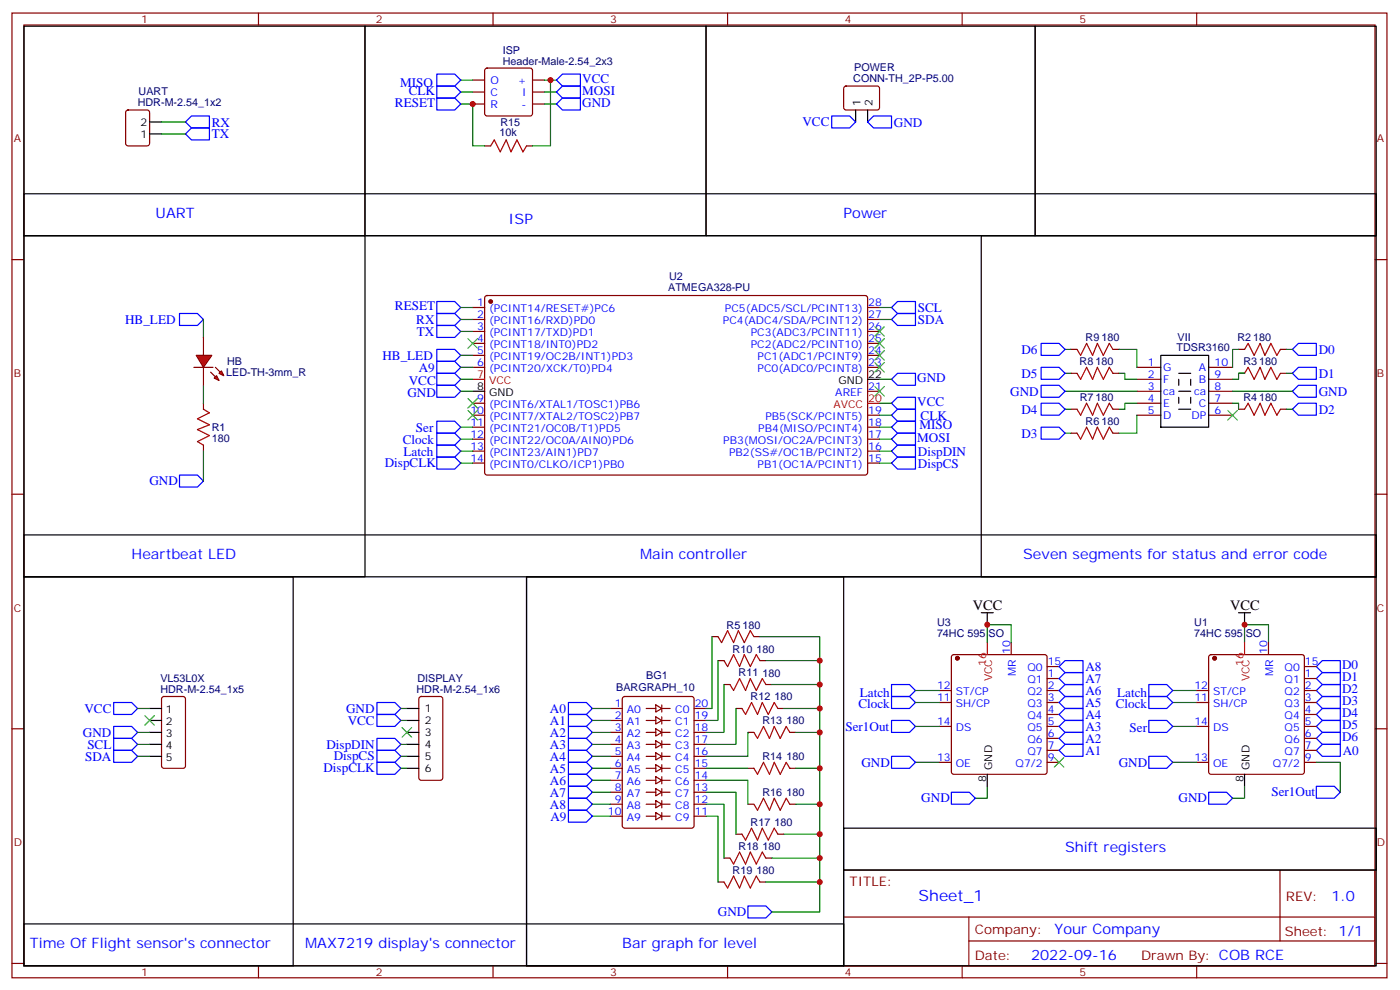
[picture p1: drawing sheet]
<svg xmlns="http://www.w3.org/2000/svg" width="413mm" height="292mm" viewBox="0 0 413 292" stroke-linecap="round" stroke-linejoin="round" font-family="sans-serif">
<g fill="none" stroke="#870000" stroke-width=".35">
<path d="M3.5 3.8h405.4v284.4h-405.4zM7.1 7.4h398.2v277.3h-398.2zM76.2 3.8v3.6M145.3 3.8v3.6M214.5 3.8v3.6M283.6 3.8v3.6M352.8 3.8v3.6M37.3 32.6l.4-.2h5.7l.6 .5 .1 9.4-.5 .6-5.9 .1-.6-.5-.1-9.4zM139.3 23.6h3.6M139.3 27.1h3.6M139.3 30.7h3.6M143.1 20.3l.5-.2h12.7l.5 .2 .2 .5v12.7l-.2 .5-.5 .2h-12.7l-.5-.3-.2-.4v-12.7z"/>
<path d="M157 23.6h3.5M157 27.1h3.5M157 30.7h3.5M248.9 25.6l.5-.2h9.5l.4 .7-.1 5.9-.6 .4h-9.5l-.4-.7v-5.6zM142.9 43h1.7M155.2 43h1.8M3.5 76.5h3.6M405.3 76.5h3.6M139.3 90.6h3.6M139.3 94.2h3.6M139.3 97.7h3.6M143.1 87.3l.5-.2 111.7 .1 .5 .6-.1 51.8-.6 .4h-111.8l-.4-.7v-51.5z"/>
<path d="M255.8 90.6h3.5M255.8 94.2h3.5M255.8 97.7h3.5M60 118.9v1.7M139.3 101.2h3.6M139.3 104.7h3.6M139.3 108.3h3.6M139.3 118.9h3.6M255.8 101.2h3.5M255.8 104.7h3.5M255.8 108.3h3.5M255.8 115.3h3.5"/>
<path d="M60 131.2v1.8M139.3 122.4h3.6M139.3 125.9h3.6M139.3 129.4h3.6M139.3 133h3.6M139.3 136.5h3.6M255.8 122.4h3.5M255.8 125.9h3.5M255.8 129.4h3.5M255.8 133h3.5M255.8 136.5h3.5M3.5 145.7h3.6"/>
<path d="M405.3 145.7h3.6M3.5 214.8h3.6M47.9 205.5l.4-.2h5.7l.6 .4 .1 20-.5 .7h-5.9l-.6-.4-.1-20zM123.7 205.5l.5-.2h5.6l.7 .4v23.6l-.4 .6-5.9 .1-.7-.5v-23.5zM405.3 214.8h3.6M248.7 256.4h156.6v28.3h-156.6zM377.3 256.5v20.8M248.7 270.3h156.5M285.6 277.3h119.6M285.6 270.3v14.1M3.5 284h3.6M76.2 284.7v3.5"/>
<path d="M145.3 284.7v3.5M214.5 284.7v3.5M283.6 284.7v3.5M352.8 284.7v3.5M405.3 284h3.6"/>
</g>
<g fill="none" stroke="#000" stroke-width=".35">
<path d="M44.1 39.5h3.5M44.1 35.9h3.5M252.2 32.4v3.5M255.8 32.4v3.5M139.3 115.3h3.6M255.8 111.8h3.5M44.1 208.8h3.5M44.1 212.3h3.5M44.1 215.9h3.5M44.1 219.4h3.5M119.9 208.8h3.6M119.9 212.3h3.6"/>
<path d="M119.9 215.9h3.6M119.9 219.4h3.6M44.1 222.9h3.5M119.9 222.9h3.6M119.9 226.4h3.6"/>
</g>
<g fill="none" stroke="#00f" stroke-width=".35">
<path d="M54.7 35.9l1.7-1.7h5.3v3.5h-5.3zM54.7 39.5l1.7-1.8h5.3v3.5h-5.3zM128.8 28.9h5.3l1.7 1.8-1.7 1.7h-5.3zM128.8 25.4h5.3l1.7 1.7-1.7 1.8h-5.3zM128.8 21.8h5.3l1.7 1.8-1.7 1.8h-5.3zM165.8 28.9h5.3v3.5h-5.3l-1.8-1.7zM165.8 21.8h5.3v3.6h-5.3l-1.8-1.8zM165.8 25.4h5.3v3.5h-5.3l-1.8-1.8zM245.2 34.2h5.3l1.7 1.7-1.7 1.8h-5.3zM255.8 35.9l1.7-1.7h5.3v3.5h-5.3zM52.9 92.4h5.3l1.8 1.8-1.8 1.7h-5.3zM128.8 88.9h5.3l1.7 1.7-1.7 1.8h-5.3z"/>
<path d="M128.8 95.9h5.3l1.7 1.8-1.7 1.7h-5.3zM128.8 92.4h5.3l1.7 1.8-1.7 1.7h-5.3zM262.8 90.6l1.8-1.7h5.3v3.5h-5.3zM262.8 94.2l1.8-1.8h5.3v3.5h-5.3zM128.8 110h5.3l1.7 1.8-1.7 1.8h-5.3zM128.8 113.6h5.3l1.7 1.7-1.7 1.8h-5.3zM128.8 103h5.3l1.7 1.7-1.7 1.8h-5.3zM262.8 111.8l1.8-1.8h5.3v3.6h-5.3zM262.8 118.9l1.8-1.8h5.3v3.5h-5.3zM128.8 134.7h5.3l1.7 1.8-1.7 1.8h-5.3zM262.8 125.9l1.8-1.8h5.3v3.6h-5.3zM262.8 129.4l1.8-1.7h5.3v3.5h-5.3z"/>
<path d="M262.8 133l1.8-1.8h5.3v3.5h-5.3zM262.8 136.5l1.8-1.8h5.3v3.6h-5.3zM264.6 120.6h5.3v3.5h-5.3l-1.8-1.7zM52.9 140h5.3l1.8 1.8-1.8 1.7h-5.3zM33.5 207h5.3l1.8 1.8-1.8 1.8h-5.3zM33.5 214.1h5.3l1.8 1.8-1.8 1.7h-5.3zM33.5 217.6h5.3l1.8 1.8-1.8 1.8h-5.3zM111.1 207h5.3l1.8 1.8-1.8 1.8h-5.3zM111.1 210.6h5.3l1.8 1.7-1.8 1.8h-5.3zM111.1 217.6h5.3l1.8 1.8-1.8 1.8h-5.3zM33.5 221.2h5.3l1.8 1.7-1.8 1.8h-5.3zM111.1 221.2h5.3l1.8 1.7-1.8 1.8h-5.3z"/>
<path d="M111.1 224.7h5.3l1.8 1.7-1.8 1.8h-5.3z"/>
</g>
<g fill="none" stroke="#008700" stroke-width=".35">
<path d="M47.6 39.5h7.1M47.6 35.9h7.1M135.8 30.7h3.5v12.3h3.6M135.8 23.6h3.5M135.8 27.1h3.5M160.5 30.7h3.5M160.5 23.6h3.5M160.5 27.1h3.5M162.3 23.6v19.4h-5.3M60 94.2v5.2M135.8 90.6h3.5M135.8 94.2h3.5"/>
<path d="M135.8 97.7h3.5M259.3 90.6h3.5M259.3 94.2h3.5M60 113.6v5.3M135.8 111.8h3.5M135.8 115.3h3.5M135.8 104.7h3.5M259.3 111.8h3.5M259.3 118.9h3.5M60 133v8.8M135.8 136.5h3.5M259.3 125.9h3.5"/>
<path d="M259.3 129.4h3.5M259.3 122.4h3.5M259.3 133h3.5M259.3 136.5h3.5M40.6 208.8h3.5M40.6 219.4h3.5M40.6 215.9h3.5M118.2 208.8h1.7M118.2 212.3h1.7M118.2 219.4h1.7M40.6 222.9h3.5M118.2 226.4h1.7"/>
<path d="M118.2 222.9h1.7"/>
</g>
<g fill="none" stroke="#3c3" stroke-width=".35">
<path d="M137.9 99.8l2.9 2.8M140.8 99.8l-2.9 2.8M257.9 99.8l2.8 2.8M257.9 96.3l2.8 2.8M260.7 99.8l-2.8 2.8M260.7 96.3l-2.8 2.8M137.9 117.4l2.9 2.9M140.8 117.4l-2.9 2.9M257.9 113.9l2.8 2.8M257.9 106.9l2.8 2.8M257.9 103.3l2.8 2.9M260.7 113.9l-2.8 2.8"/>
<path d="M260.7 106.9l-2.8 2.8M260.7 103.3l-2.8 2.9M137.9 121l2.9 2.8M140.8 121l-2.9 2.8M42.7 210.9l2.8 2.8M45.5 210.9l-2.8 2.8M118.5 214.5l2.9 2.8M121.4 214.5l-2.9 2.8"/>
</g>
<path d="M144.6 43l1.1-1.8 1.8 3.6 1.7-3.6 1.4 3.6 1.8-3.6 1.8 3.6 1-1.8M60 120.6l1.7 1.1-3.5 1.7 3.5 1.8-3.5 1.4 3.5 1.8-3.5 1.7 1.8 1.1" fill="none" stroke="#a10000" stroke-width=".35"/>
<circle cx="144.6" cy="88.9" r=".53" fill="#870000" stroke="#870000" stroke-width=".35"/>
<path d="M139.3 111.8h3.6M255.8 118.9h3.5" fill="none" stroke="#f00" stroke-width=".35"/>
<g fill="#f00" stroke="#870000" stroke-width=".35">
<path d="M57.9 104.7h4.5l-2.4 3.6z"/>
<path d="M57.1 108.3h5.7z"/>
</g>
<g fill="#870000" stroke="#870000" stroke-width=".35">
<path d="M63.5 108.3l1.4 1.4z"/>
<path d="M62.1 109.7l1.4 1.4z"/>
</g>
<g fill="#f00" stroke="#870000" stroke-width=".35">
<path d="M64.6 110l.7-.7 .7 1.4z"/>
<path d="M63.1 111.4l.8-.7 .7 1.4z"/>
</g>
<g fill="none" stroke="#870000" stroke-width=".35">
<path d="M60 99.4v5.3M60 108.3v5.3M315.7 103h1.8M315.7 110h1.8M328.1 103h1.7M328.1 110h1.7M335.1 108.3h7.1M335.1 111.8h7.1M335.1 115.3h7.1M335.1 118.9h7.1M356.3 108.3h7.1M356.3 111.8h7.1"/>
<path d="M356.3 115.3h7.1M356.3 118.9h7.1M365.1 103h1.8M365.1 110h1.8M377.5 103h1.7M377.5 110h1.7M315.7 120.6h1.8M315.7 127.7h1.8M328.1 120.6h1.7M328.1 127.7h1.7M335.1 122.4h7.1M356.3 122.4h7.1"/>
<path d="M365.1 120.6h1.8M377.5 120.6h1.7M209.9 187.6h1.8M211.7 194.7h1.7M222.2 187.6h1.8M224 194.7h1.8M280.7 193.1l.5-.2h26.8l.5 .2 .2 .5v33.9l-.3 .5-.4 .2h-26.8l-.5-.2-.2-.5v-33.9zM298.1 189.4v3.5M308.7 200h3.5M308.7 196.5h3.5M356.5 193.1l.5-.2h26.8l.5 .2 .2 .5v33.9l-.2 .5-.5 .2h-26.8l-.5-.2-.2-.5v-33.9zM373.9 189.4v3.5"/>
<path d="M384.5 200h3.6M384.5 196.5h3.6M179.9 208.8h3.5M179.9 212.3h3.5M179.9 215.9h3.5M179.9 219.4h3.5M183.7 205.5l.4-.2h19.8l.7 .4v37.7l-.5 .6-20 .1-.6-.5-.1-37.6zM190.5 208.8h2.8M190.5 212.3h2.8M190.5 215.9h2.8M190.5 219.4h2.8M193.3 207.8l1.8 1-1.8 1.1z"/>
<path d="M193.3 211.3l1.8 1-1.8 1.1zM193.3 214.8l1.8 1.1-1.8 1zM193.3 218.3l1.8 1.1-1.8 1.1zM195.1 208.8h2.5M195.1 212.3h2.5M195.1 215.9h2.5M195.1 219.4h2.5M195.1 207.8v2.1M195.1 211.3v2.1M195.1 214.8v2.1M195.1 218.3v2.2M204.6 208.8h3.5"/>
<path d="M204.6 212.3h3.5M204.6 215.9h3.5M204.6 219.4h3.5M213.4 201.8h1.8M217 208.8h1.7M220.5 215.9h1.7M225.8 201.8h1.7M229.3 208.8h1.8M232.8 215.9h1.8M276.9 203.5h3.6M276.9 207h3.6M276.9 214.1h3.6"/>
<path d="M308.7 203.5h3.5M308.7 207h3.5M308.7 210.6h3.5M308.7 214.1h3.5M308.7 217.6h3.5M352.8 203.5h3.5M352.8 207h3.5M352.8 214.1h3.5M384.5 203.5h3.6M384.5 207h3.6M384.5 210.6h3.6M384.5 214.1h3.6"/>
<path d="M384.5 217.6h3.6M179.9 222.9h3.5M179.9 226.4h3.5M179.9 230h3.5M179.9 233.5h3.5M179.9 237h3.5M190.5 222.9h2.8M190.5 226.4h2.8M190.5 230h2.8M190.5 233.5h2.8M190.5 237h2.8M193.3 221.9l1.8 1-1.8 1.1z"/>
<path d="M193.3 225.4l1.8 1-1.8 1.1zM193.3 228.9l1.8 1.1-1.8 1zM193.3 232.4l1.8 1.1-1.8 1.1zM193.3 236l1.8 1-1.8 1.1zM193.3 239.5l1.8 1.1-1.8 1zM195.1 222.9h2.5M195.1 226.4h2.5M195.1 230h2.5M195.1 233.5h2.5M195.1 237h2.5M195.1 221.9v2.1M195.1 225.4v2.1"/>
<path d="M195.1 228.9v2.1M195.1 232.4v2.2M195.1 236v2.1M195.1 239.5v2.1M204.6 222.9h3.5M204.6 226.4h3.5M204.6 230h3.5M204.6 233.5h3.5M204.6 237h3.5M220.5 226.4h1.7M220.5 237h1.7M232.8 226.4h1.8"/>
<path d="M232.8 237h1.8M276.9 224.7h3.6M308.7 221.2h3.5M308.7 224.7h3.5M352.8 224.7h3.5M384.5 221.2h3.6M384.5 224.7h3.6M179.9 240.6h3.5M190.5 240.6h2.8M195.1 240.6h2.5M204.6 240.6h3.5M211.7 260h1.7"/>
<path d="M213.4 252.9h1.8M217 245.9h1.7M224 260h1.8M225.8 252.9h1.7M229.3 245.9h1.8"/>
</g>
<g fill="none" stroke="#000" stroke-width=".35">
<path d="M7.1 7.7h100.5v61.8h-100.5zM107.6 7.7h100.5v61.8h-100.5zM208.1 7.7h97.1v61.8h-97.1zM305.2 7.7h100.5v61.8h-100.5zM7.1 57.1h398.6v12.4h-398.6zM7.1 69.5h100.5v100.5h-100.5zM289.3 69.5h116.4v100.5h-116.4zM342.2 104.7h14.1v21.2h-14.1zM347.5 110h3.5M347.5 111.8v1.8M347.5 117.1v1.8M347.5 115.3h3.5"/>
<path d="M351 111.8v1.8M351 117.1v1.8M347.5 120.6h3.5M7.1 157.7h398.6v12.3h-398.6zM7.1 170h79.3v114.7h-79.3zM155.2 170h250.5v114.7h-250.5zM155.2 170h93.5v114.7h-93.5zM289.3 180.6h3.5M291 180.6v3.5M365.1 180.6h3.6M366.9 180.6v3.5M291 228.2v3.5"/>
<path d="M366.9 228.2v3.5M248.7 244.1h157v12.3h-157zM7.1 272.3h241.6v12.4h-241.6z"/>
</g>
<g fill="none" stroke="#00f" stroke-width=".35">
<path d="M128.8 106.5h5.3l1.7 1.8-1.7 1.7h-5.3zM306.9 118.9h5.3l1.8 1.7-1.8 1.8h-5.3zM306.9 108.3h5.3l1.8 1.7-1.8 1.8h-5.3zM306.9 101.2h5.3l1.8 1.8-1.8 1.7h-5.3zM306.9 113.6h5.3l1.8 1.7-1.8 1.8h-5.3zM381 115.3l1.8-1.7h5.3v3.5h-5.3zM381 103l1.8-1.8h5.3v3.5h-5.3zM381 110l1.8-1.7h5.3v3.5h-5.3zM128.8 124.1h5.3l1.7 1.8-1.7 1.8h-5.3zM128.8 127.7h5.3l1.7 1.7-1.7 1.8h-5.3zM128.8 131.2h5.3l1.7 1.8-1.7 1.7h-5.3zM306.9 125.9h5.3l1.8 1.8-1.8 1.7h-5.3z"/>
<path d="M381 120.6l1.8-1.7h5.3v3.5h-5.3zM314 194.7h5.3v3.5h-5.3l-1.8-1.7zM314 198.2h5.3v3.6h-5.3l-1.8-1.8zM388.1 196.5l1.7-1.8h5.3v3.5h-5.3zM389.8 198.2h5.3v3.6h-5.3l-1.7-1.8zM167.6 217.6h5.3l1.7 1.8-1.7 1.8h-5.3zM167.6 214.1h5.3l1.7 1.8-1.7 1.7h-5.3zM167.6 210.6h5.3l1.7 1.7-1.7 1.8h-5.3zM167.6 207h5.3l1.7 1.8-1.7 1.8h-5.3zM262.8 212.3h5.3l1.8 1.8-1.8 1.8h-5.3zM262.8 205.3h5.3l1.8 1.7-1.8 1.8h-5.3zM262.8 201.8h5.3l1.8 1.7-1.8 1.8h-5.3z"/>
<path d="M312.2 203.5l1.8-1.7h5.3v3.5h-5.3zM312.2 207l1.8-1.7h5.3v3.5h-5.3zM312.2 214.1l1.8-1.8h5.3v3.6h-5.3zM312.2 217.6l1.8-1.7h5.3v3.5h-5.3zM314 208.8h5.3v3.5h-5.3l-1.8-1.7zM338.7 201.8h5.3l1.7 1.7-1.7 1.8h-5.3zM338.7 205.3h5.3l1.7 1.7-1.7 1.8h-5.3zM338.7 212.3h5.3l1.7 1.8-1.7 1.8h-5.3zM388.1 217.6l1.7-1.7h5.3v3.5h-5.3zM388.1 210.6l1.7-1.8h5.3v3.5h-5.3zM388.1 207l1.7-1.7h5.3v3.5h-5.3zM389.8 212.3h5.3v3.6h-5.3l-1.7-1.8z"/>
<path d="M389.8 201.8h5.3v3.5h-5.3l-1.7-1.8zM167.6 235.3h5.3l1.7 1.7-1.7 1.8h-5.3zM167.6 231.7h5.3l1.7 1.8-1.7 1.8h-5.3zM167.6 228.2h5.3l1.7 1.8-1.7 1.7h-5.3zM167.6 224.7h5.3l1.7 1.7-1.7 1.8h-5.3zM167.6 221.2h5.3l1.7 1.7-1.7 1.8h-5.3zM167.6 238.8h5.3l1.7 1.8-1.7 1.7h-5.3zM262.8 222.9h5.3l1.8 1.8-1.8 1.7h-5.3zM280.5 233.5h5.3l1.7 1.8-1.7 1.7h-5.3zM312.2 221.2l1.8-1.8h5.3v3.5h-5.3zM338.7 222.9h5.3l1.7 1.8-1.7 1.7h-5.3zM356.3 233.5h5.3l1.8 1.8-1.8 1.7h-5.3z"/>
<path d="M388.1 221.2l1.7-1.8h5.3v3.5h-5.3zM388.1 231.7h5.2l1.8 1.8-1.8 1.8h-5.2zM220.5 267h5.3l1.7 1.8-1.7 1.7h-5.3z"/>
</g>
<g fill="none" stroke="#008700" stroke-width=".35">
<path d="M135.8 108.3h3.5M314 115.3h21.1M314 103h1.7M314 110h1.7M329.8 110h1.8v1.8h3.5M329.8 103h5.3v5.3M335.1 118.9h-3.5v1.7h-1.8M363.4 118.9h1.7v1.7M363.4 115.3h17.6M365.1 103h-1.7v5.3M365.1 110h1.8h-1.8v1.8h-1.7M379.2 103h1.8"/>
<path d="M379.2 110h1.8M135.8 133h3.5M135.8 129.4h3.5M135.8 125.9h3.5M314 120.6h1.7M314 127.7h1.7M335.1 122.4v5.3h-5.3M379.2 120.6h1.8M209.9 187.6v21.2h-1.8M211.7 194.7v17.6h-3.6M224 187.6h17.7v7.1M225.8 194.7h15.9v7.1"/>
<path d="M291 189.4v-5.3h7.1v5.3M366.9 189.4v-5.3h7v5.3M174.6 219.4h5.3M174.6 215.9h5.3M174.6 212.3h5.3M174.6 208.8h5.3M213.4 201.8v14.1h-5.3M217 208.8v10.6h-8.9M220.5 215.9v7h-12.4M227.5 201.8h14.2v7M231.1 208.8h10.6v7.1M234.6 215.9h7.1v10.5"/>
<path d="M269.9 203.5h7M269.9 207h7M269.9 214.1h7M345.7 203.5h7.1M345.7 207h7.1M345.7 214.1h7.1M174.6 237h5.3M174.6 233.5h5.3M174.6 230h5.3M174.6 226.4h5.3M174.6 222.9h5.3M208.1 230h12.4v7"/>
<path d="M208.1 233.5h8.9v12.4M208.1 237h5.3v15.9M208.1 226.4h12.4M234.6 226.4h7.1v42.4h-14.2M234.6 237h7.1M269.9 224.7h7M291 231.7v3.6h-3.5M345.7 224.7h7.1M366.9 231.7v3.6h-3.5M388.1 224.7h7v8.8M174.6 240.6h5.3M208.1 240.6h3.6v19.4"/>
<path d="M225.8 260h15.9M227.5 252.9h14.2M231.1 245.9h10.6"/>
</g>
<g fill="#870000" stroke="#870000" stroke-width=".35">
<circle cx="358.1" cy="194" r=".53"/>
<circle cx="282.2" cy="194" r=".53"/>
</g>
<path d="M291 189.4v3.5M366.9 189.4v3.5" fill="none" stroke="#f00" stroke-width=".35"/>
<g fill="none" stroke="#a10000" stroke-width=".35">
<path d="M317.5 110l1.1 1.8 1.7-3.5 1.8 3.5 1.4-3.5 1.8 3.5 1.7-3.5 1.1 1.7M317.5 103l1.1 1.7 1.7-3.5 1.8 3.5 1.4-3.5 1.8 3.5 1.7-3.5 1.1 1.8M366.9 103l1-1.8 1.8 3.5 1.8-3.5 1.4 3.5 1.7-3.5 1.8 3.5 1.1-1.7M366.9 110l1-1.7 1.8 3.5 1.8-3.5 1.4 3.5 1.7-3.5 1.8 3.5 1.1-1.8M317.5 127.7l1.1 1.7 1.7-3.5 1.8 3.5 1.4-3.5 1.8 3.5 1.7-3.5 1.1 1.8M317.5 120.6l1.1 1.8 1.7-3.5 1.8 3.5 1.4-3.5 1.8 3.5 1.7-3.5 1.1 1.7M366.9 120.6l1-1.7 1.8 3.5 1.8-3.5 1.4 3.5 1.7-3.5 1.8 3.5 1.1-1.8M211.7 187.6l1 1.8 1.8-3.5 1.8 3.5 1.4-3.5 1.7 3.5 1.8-3.5 1 1.7M213.4 194.7l1.1 1.8 1.8-3.6 1.7 3.6 1.4-3.6 1.8 3.6 1.8-3.6 1 1.8M215.2 201.8l1.1 1.7 1.7-3.5 1.8 3.5 1.4-3.5 1.8 3.5 1.7-3.5 1.1 1.8M218.7 208.8l1.1 1.8 1.7-3.6 1.8 3.6 1.4-3.6 1.8 3.6 1.7-3.6 1.1 1.8M222.2 215.9l1.1 1.7 1.8-3.5 1.7 3.5 1.4-3.5 1.8 3.5 1.8-3.5 1 1.8"/>
<path d="M222.2 226.4l1.1 1.8 1.8-3.5 1.7 3.5 1.4-3.5 1.8 3.5 1.8-3.5 1 1.7M222.2 237l1.1 1.8 1.8-3.5 1.7 3.5 1.4-3.5 1.8 3.5 1.8-3.5 1 1.7M213.4 260l1.1 1.7 1.8-3.5 1.7 3.5 1.4-3.5 1.8 3.5 1.8-3.5 1 1.8M215.2 252.9l1.1 1.8 1.7-3.6 1.8 3.6 1.4-3.6 1.8 3.6 1.7-3.6 1.1 1.8M218.7 245.9l1.1 1.7 1.7-3.5 1.8 3.5 1.4-3.5 1.8 3.5 1.7-3.5 1.1 1.8"/>
</g>
<path d="M361.9 121l2.9 2.8M364.8 121l-2.9 2.8M310.8 223.3l2.8 2.8M313.6 223.3l-2.8 2.8" fill="none" stroke="#3c3" stroke-width=".35"/>
<g fill="#c00">
<circle cx="162.3" cy="23.6" r=".88"/>
<circle cx="139.3" cy="30.7" r=".88"/>
<circle cx="366.9" cy="184.1" r=".88"/>
<circle cx="291" cy="184.1" r=".88"/>
<circle cx="241.7" cy="237" r=".88"/>
<circle cx="241.7" cy="245.9" r=".88"/>
<circle cx="241.7" cy="252.9" r=".88"/>
<circle cx="241.7" cy="260" r=".88"/>
<circle cx="241.7" cy="226.4" r=".88"/>
<circle cx="241.7" cy="215.9" r=".88"/>
<circle cx="241.7" cy="208.8" r=".88"/>
<circle cx="241.7" cy="201.8" r=".88"/>
<circle cx="241.7" cy="194.7" r=".88"/>
</g>
<text font-size="4.6" fill="#00f" x="270.8" y="265.5">Sheet_1</text>
<g font-size="4.2" fill="#00f">
<text x="45.9" y="64.2">UART</text>
<text x="149.9" y="65.9">ISP</text>
<text x="248.7" y="64.2">Power</text>
<text x="38.8" y="164.7">Heartbeat LED</text>
<text x="188.7" y="164.7">Main controller</text>
<text x="301.6" y="164.7">Seven segments for status and error code</text>
<text x="314" y="251.1">Shift registers</text>
<text x="392.5" y="265.7">1.0</text>
<text x="310.9" y="275.3">Your Company</text>
<text x="8.8" y="279.4">Time Of Flight sensor's connector</text>
<text x="90" y="279.4">MAX7219 display's connector</text>
<text x="183.4" y="279.4">Bar graph for level</text>
<text x="304" y="283.1">2022-09-16</text>
</g>
<g font-size="4.2">
<text x="286.8" y="179.9">VCC</text>
<text x="362.7" y="179.9">VCC</text>
</g>
<g font-size="3.9" fill="#00f">
<text x="117.9" y="25.5">MISO</text>
<text x="120.5" y="27.9">CLK</text>
<text x="171.6" y="24.4">VCC</text>
<text x="171.6" y="27.9">MOSI</text>
<text x="116.4" y="31.4">RESET</text>
<text x="171.6" y="31.4">GND</text>
<text x="62.4" y="37.3">RX</text>
<text x="62.4" y="40.8">TX</text>
<text x="236.6" y="37.2">VCC</text>
<text x="263.5" y="37.3">GND</text>
<text x="36.9" y="95.4">HB_LED</text>
<text x="116.4" y="91.4">RESET</text>
<text x="122.7" y="95.5">RX</text>
<text x="270.6" y="92">SCL</text>
<text x="270.6" y="95.5">SDA</text>
<text x="122.9" y="99">TX</text>
<text x="112.7" y="106">HB_LED</text>
<text x="301.1" y="104.3">D6</text>
<text x="388.8" y="104.3">D0</text>
<text x="120.5" y="113.6">VCC</text>
<text x="123.5" y="109.6">A9</text>
<text x="270.4" y="112.6">GND</text>
<text x="301.1" y="111.3">D5</text>
<text x="388.8" y="111.4">D1</text>
<text x="120.1" y="117.1">GND</text>
<text x="270.4" y="119.6">VCC</text>
<text x="297.8" y="116.7">GND</text>
<text x="388.8" y="116.7">GND</text>
<text x="271.4" y="123.7">CLK</text>
<text x="301.1" y="121.9">D4</text>
<text x="388.8" y="122">D2</text>
<text x="118.7" y="130.7">Clock</text>
<text x="122.6" y="127.2">Ser</text>
<text x="270.4" y="130.2">MOSI</text>
<text x="271" y="126.6">MISO</text>
<text x="301.1" y="129">D3</text>
<text x="113.4" y="137.7">DispCLK</text>
<text x="118.9" y="134.3">Latch</text>
<text x="270.6" y="134.3">DispDIN</text>
<text x="270.6" y="137.9">DispCS</text>
<text x="44.1" y="143">GND</text>
<text x="320" y="197.8">A8</text>
<text x="395.6" y="197.2">D0</text>
<text x="320" y="201.3">A7</text>
<text x="395.6" y="200.8">D1</text>
<text x="253.1" y="208.8">Clock</text>
<text x="253.5" y="205.3">Latch</text>
<text x="320" y="204.9">A6</text>
<text x="320" y="208.4">A5</text>
<text x="328.9" y="208.8">Clock</text>
<text x="329.3" y="205.3">Latch</text>
<text x="395.6" y="207.8">D3</text>
<text x="395.6" y="204.3">D2</text>
<text x="24.9" y="210.1">VCC</text>
<text x="102" y="210.1">GND</text>
<text x="102.5" y="213.6">VCC</text>
<text x="162.1" y="213.7">A1</text>
<text x="162.1" y="210.2">A0</text>
<text x="249.2" y="215.3">Ser1Out</text>
<text x="320" y="211.9">A4</text>
<text x="320" y="215.4">A3</text>
<text x="333" y="215.9">Ser</text>
<text x="395.6" y="214.9">D5</text>
<text x="395.6" y="211.3">D4</text>
<text x="24.4" y="217.1">GND</text>
<text x="25.7" y="220.6">SCL</text>
<text x="96.2" y="220.6">DispDIN</text>
<text x="162.1" y="220.8">A3</text>
<text x="162.1" y="217.2">A2</text>
<text x="320" y="219">A2</text>
<text x="395.6" y="218.4">D6</text>
<text x="25.1" y="224.2">SDA</text>
<text x="95.4" y="227.7">DispCLK</text>
<text x="98.4" y="224.1">DispCS</text>
<text x="162.1" y="227.8">A5</text>
<text x="162.1" y="224.3">A4</text>
<text x="254" y="225.9">GND</text>
<text x="320" y="222.5">A1</text>
<text x="329.8" y="225.9">GND</text>
<text x="395.8" y="222.5">A0</text>
<text x="162.1" y="231.3">A6</text>
<text x="162.1" y="238.4">A8</text>
<text x="162.1" y="234.9">A7</text>
<text x="271.6" y="236.5">GND</text>
<text x="347.5" y="236.5">GND</text>
<text x="374.8" y="234.7">Ser1Out</text>
<text x="162.3" y="241.9">A9</text>
<text x="211.6" y="270">GND</text>
</g>
<g font-size="3.9" fill="#800">
<text x="250.5" y="261">TITLE:</text>
<text x="379.1" y="265.7">REV:</text>
<text x="287.4" y="275.2">Company:</text>
<text x="378.7" y="275.8">Sheet: 1/1</text>
<text x="287.4" y="282.9">Date:</text>
<text x="336.4" y="283">Drawn By: COB RCE</text>
</g>
<g font-size="3.2" fill="#800">
<text x="41.6" y="6.8">1</text>
<text x="110.8" y="6.8">2</text>
<text x="179.9" y="6.8">3</text>
<text x="249.1" y="6.8">4</text>
<text x="318.2" y="6.8">5</text>
<text x="4.1" y="41.9">A</text>
<text x="405.9" y="41.9">A</text>
<text x="4.1" y="111.1">B</text>
<text x="405.9" y="111.1">B</text>
<text x="4.1" y="180.2">C</text>
<text x="405.9" y="180.2">C</text>
<text x="4.1" y="249.4">D</text>
<text x="405.9" y="249.4">D</text>
<text x="41.6" y="287.7">1</text>
<text x="110.8" y="287.7">2</text>
<text x="179.9" y="287.7">3</text>
<text x="249.1" y="287.7">4</text>
<text x="318.2" y="287.7">5</text>
</g>
<g font-size="3.2" fill="#000080">
<text x="148.2" y="15.8">ISP</text>
<text x="148.2" y="19">Header-Male-2.54_2x3</text>
<text x="251.8" y="21.1">POWER</text>
<text x="40.9" y="28.1">UART</text>
<text x="251.5" y="24.3">CONN-TH_2P-P5.00</text>
<text x="40.6" y="31.4">HDR-M-2.54_1x2</text>
<text x="147.2" y="40.2">10k</text>
<text x="147.5" y="37.1">R15</text>
<text x="197.2" y="82.6">U2</text>
<text x="197" y="85.9">ATMEGA328-PU</text>
<text x="320" y="100.6">R9</text>
<text x="324.7" y="100.6">180</text>
<text x="347.1" y="100.5">VII</text>
<text x="364.8" y="100.6">R2</text>
<text x="369.4" y="100.6">180</text>
<text x="67" y="107.7">HB</text>
<text x="318.3" y="107.7">R8</text>
<text x="322.9" y="107.7">180</text>
<text x="346.8" y="103.5">TDSR3160</text>
<text x="366.6" y="107.7">R3</text>
<text x="371.2" y="107.7">180</text>
<text x="66.7" y="110.8">LED-TH-3mm_R</text>
<text x="318.3" y="118.2">R7</text>
<text x="322.9" y="118.2">180</text>
<text x="366.5" y="118.2">R4</text>
<text x="371.2" y="118.2">180</text>
<text x="320" y="125.3">R6</text>
<text x="324.7" y="125.3">180</text>
<text x="62.4" y="130.2">180</text>
<text x="62.4" y="127.1">R1</text>
<text x="214.2" y="185.3">R5</text>
<text x="218.9" y="185.3">180</text>
<text x="276.2" y="184.6">U3</text>
<text x="352.1" y="184.6">U1</text>
<text x="276.2" y="187.6">74HC 595 SO</text>
<text x="352.1" y="187.6">74HC 595 SO</text>
<text x="216" y="192.3">R10</text>
<text x="223" y="192.3">180</text>
<text x="47.3" y="201">VL53L0X</text>
<text x="123.1" y="201.2">DISPLAY</text>
<text x="181.7" y="203.5">BARGRAPH_10</text>
<text x="190.5" y="200">BG1</text>
<text x="217.7" y="199.4">R11</text>
<text x="224.8" y="199.4">180</text>
<text x="47.3" y="204.2">HDR-M-2.54_1x5</text>
<text x="122.8" y="204.2">HDR-M-2.54_1x6</text>
<text x="221.3" y="206.4">R12</text>
<text x="228.3" y="206.4">180</text>
<text x="224.8" y="213.5">R13</text>
<text x="231.8" y="213.5">180</text>
<text x="224.8" y="224.1">R14</text>
<text x="231.8" y="224.1">180</text>
<text x="224.8" y="234.7">R16</text>
<text x="231.8" y="234.7">180</text>
<text x="221.3" y="243.5">R17</text>
<text x="228.3" y="243.5">180</text>
<text x="217.7" y="250.5">R18</text>
<text x="224.8" y="250.5">180</text>
<text x="216" y="257.6">R19</text>
<text x="223" y="257.6">180</text>
</g>
<g font-size="3.2" fill="#00f">
<text x="144.6" y="24.7">O</text>
<text x="144.6" y="28.2">C</text>
<text x="152.6" y="24.7">+</text>
<text x="153.9" y="28.2">I</text>
<text x="144.6" y="31.7">R</text>
<text x="153.8" y="31.7">-</text>
<text x="140.7" y="90.3">1</text>
<text x="140.7" y="93.8">2</text>
<text x="144.2" y="92">(PCINT14/RESET#)PC6</text>
<text x="144.2" y="95.6">(PCINT16/RXD)PD0</text>
<text x="213.1" y="95.6">PC4(ADC4/SDA/PCINT12)</text>
<text x="213.7" y="92">PC5(ADC5/SCL/PCINT13)</text>
<text x="255.9" y="93.8">27</text>
<text x="255.9" y="90.3">28</text>
<text x="140.7" y="97.3">3</text>
<text x="140.7" y="100.9">4</text>
<text x="144.2" y="99.1">(PCINT17/TXD)PD1</text>
<text x="221.3" y="99.1">PC3(ADC3/PCINT11)</text>
<text x="255.9" y="100.9">25</text>
<text x="255.9" y="97.3">26</text>
<text x="140.7" y="104.4">5</text>
<text x="140.7" y="107.9">6</text>
<text x="144.2" y="102.6">(PCINT18/INT0)PD2</text>
<text x="144.2" y="106.2">(PCINT19/OC2B/INT1)PD3</text>
<text x="221.3" y="102.6">PC2(ADC2/PCINT10)</text>
<text x="223.3" y="106.2">PC1(ADC1/PCINT9)</text>
<text x="255.9" y="107.9">23</text>
<text x="255.9" y="104.4">24</text>
<text x="338.4" y="107.9">1</text>
<text x="358.1" y="107.9">10</text>
<text x="144.2" y="109.7">(PCINT20/XCK/T0)PD4</text>
<text x="223.3" y="109.7">PC0(ADC0/PCINT8)</text>
<text x="338.4" y="111.4">2</text>
<text x="342.9" y="109.3">G</text>
<text x="342.9" y="112.9">F</text>
<text x="353.4" y="112.9">B</text>
<text x="353.4" y="109.3">A</text>
<text x="358.1" y="111.4">9</text>
<text x="140.7" y="118.5">9</text>
<text x="246.3" y="116.7">AREF</text>
<text x="255.9" y="115">21</text>
<text x="338.4" y="115">3</text>
<text x="338.4" y="118.5">4</text>
<text x="342.9" y="116.4">ca</text>
<text x="342.9" y="119.9">E</text>
<text x="352" y="116.4">ca</text>
<text x="353.4" y="119.9">C</text>
<text x="358.1" y="118.5">7</text>
<text x="358.1" y="115">8</text>
<text x="138.7" y="122">10</text>
<text x="138.7" y="125.6">11</text>
<text x="144.2" y="120.3">(PCINT6/XTAL1/TOSC1)PB6</text>
<text x="144.2" y="123.8">(PCINT7/XTAL2/TOSC2)PB7</text>
<text x="225.6" y="123.8">PB5(SCK/PCINT5)</text>
<text x="255.9" y="125.6">18</text>
<text x="255.9" y="122">19</text>
<text x="338.4" y="122">5</text>
<text x="342.9" y="123.4">D</text>
<text x="351.2" y="123.4">DP</text>
<text x="358.1" y="122">6</text>
<text x="138.7" y="129.1">12</text>
<text x="144.2" y="127.3">(PCINT21/OC0B/T1)PD5</text>
<text x="144.2" y="130.8">(PCINT22/OC0A/AIN0)PD6</text>
<text x="213.2" y="130.8">PB3(MOSI/OC2A/PCINT3)</text>
<text x="223.5" y="127.3">PB4(MISO/PCINT4)</text>
<text x="255.9" y="129.1">17</text>
<text x="138.7" y="132.6">13</text>
<text x="138.7" y="136.1">14</text>
<text x="144.2" y="134.4">(PCINT23/AIN1)PD7</text>
<text x="144.2" y="137.9">(PCINT0/CLKO/ICP1)PB0</text>
<text x="214.9" y="134.4">PB2(SS#/OC1B/PCINT2)</text>
<text x="223.3" y="137.9">PB1(OC1A/PCINT1)</text>
<text x="255.9" y="136.1">15</text>
<text x="255.9" y="132.6">16</text>
<text x="297.7" y="192.8" transform="rotate(-90 297.7 192.8)">10</text>
<text x="302.9" y="197.9">Q0</text>
<text x="308.9" y="196.1">15</text>
<text x="373.6" y="192.8" transform="rotate(-90 373.6 192.8)">10</text>
<text x="378.7" y="197.9">Q0</text>
<text x="384.7" y="196.1">15</text>
<text x="276.2" y="203.2">12</text>
<text x="299.5" y="199.1" transform="rotate(-90 299.5 199.1)">MR</text>
<text x="302.9" y="201.4">Q1</text>
<text x="308.9" y="199.6">1</text>
<text x="308.9" y="203.2">2</text>
<text x="352.1" y="203.2">12</text>
<text x="375.4" y="199.1" transform="rotate(-90 375.4 199.1)">MR</text>
<text x="378.7" y="201.4">Q1</text>
<text x="384.7" y="199.6">1</text>
<text x="384.7" y="203.2">2</text>
<text x="181.3" y="208.5">1</text>
<text x="204.8" y="208.5">20</text>
<text x="276.2" y="206.7">11</text>
<text x="281.8" y="208.5">SH/CP</text>
<text x="281.8" y="204.9">ST/CP</text>
<text x="302.9" y="204.9">Q2</text>
<text x="302.9" y="208.5">Q3</text>
<text x="308.9" y="206.7">3</text>
<text x="352.1" y="206.7">11</text>
<text x="357.6" y="208.5">SH/CP</text>
<text x="357.6" y="204.9">ST/CP</text>
<text x="378.7" y="204.9">Q2</text>
<text x="378.7" y="208.5">Q3</text>
<text x="384.7" y="206.7">3</text>
<text x="181.3" y="212">2</text>
<text x="181.3" y="215.5">3</text>
<text x="184.7" y="210.2">A0</text>
<text x="184.7" y="213.7">A1</text>
<text x="199.1" y="213.7">C1</text>
<text x="199.1" y="210.2">C0</text>
<text x="204.8" y="215.5">18</text>
<text x="204.8" y="212">19</text>
<text x="276.2" y="213.7">14</text>
<text x="281.8" y="215.5">DS</text>
<text x="302.9" y="212">Q4</text>
<text x="302.9" y="215.5">Q5</text>
<text x="308.9" y="210.2">4</text>
<text x="308.9" y="213.7">5</text>
<text x="352.1" y="213.7">14</text>
<text x="357.6" y="215.5">DS</text>
<text x="378.7" y="212">Q4</text>
<text x="378.7" y="215.5">Q5</text>
<text x="384.7" y="210.2">4</text>
<text x="384.7" y="213.7">5</text>
<text x="181.3" y="219">4</text>
<text x="184.7" y="217.3">A2</text>
<text x="184.7" y="220.8">A3</text>
<text x="199.1" y="220.8">C3</text>
<text x="199.1" y="217.3">C2</text>
<text x="204.8" y="219">17</text>
<text x="302.9" y="219">Q6</text>
<text x="308.9" y="217.3">6</text>
<text x="308.9" y="220.8">7</text>
<text x="378.7" y="219">Q6</text>
<text x="384.7" y="217.3">6</text>
<text x="384.7" y="220.8">7</text>
<text x="181.3" y="222.6">5</text>
<text x="181.3" y="226.1">6</text>
<text x="184.7" y="224.3">A4</text>
<text x="184.7" y="227.9">A5</text>
<text x="199.1" y="227.9">C5</text>
<text x="199.1" y="224.3">C4</text>
<text x="204.8" y="226.1">15</text>
<text x="204.8" y="222.6">16</text>
<text x="276.2" y="224.3">13</text>
<text x="281.8" y="226.1">OE</text>
<text x="299.4" y="226.1">Q7/2</text>
<text x="302.9" y="222.6">Q7</text>
<text x="308.9" y="224.3">9</text>
<text x="352.1" y="224.3">13</text>
<text x="357.6" y="226.1">OE</text>
<text x="375.2" y="226.1">Q7/2</text>
<text x="378.7" y="222.6">Q7</text>
<text x="384.7" y="224.3">9</text>
<text x="181.3" y="229.6">7</text>
<text x="181.3" y="233.2">8</text>
<text x="184.7" y="231.4">A6</text>
<text x="199.1" y="231.4">C6</text>
<text x="204.8" y="233.2">13</text>
<text x="204.8" y="229.6">14</text>
<text x="181.3" y="236.7">9</text>
<text x="184.7" y="234.9">A7</text>
<text x="184.7" y="238.4">A8</text>
<text x="199.1" y="238.4">C8</text>
<text x="199.1" y="234.9">C7</text>
<text x="204.8" y="236.7">12</text>
<text x="179.2" y="240.2">10</text>
<text x="184.7" y="242">A9</text>
<text x="199.1" y="242">C9</text>
<text x="204.8" y="240.2">11</text>
</g>
<g font-size="3.2">
<text x="253.6" y="31.1" transform="rotate(-90 253.6 31.1)">1</text>
<text x="257.2" y="31.1" transform="rotate(-90 257.2 31.1)">2</text>
<text x="41.4" y="40.5">1</text>
<text x="41.4" y="37">2</text>
<text x="247.2" y="113.2">GND</text>
<text x="255.9" y="111.4">22</text>
<text x="140.7" y="115">8</text>
<text x="144.2" y="116.7">GND</text>
<text x="125.2" y="209.9">1</text>
<text x="48.9" y="210.2">1</text>
<text x="48.9" y="213.7">2</text>
<text x="125.2" y="213.4">2</text>
<text x="48.9" y="217.3">3</text>
<text x="48.9" y="220.8">4</text>
<text x="125.2" y="216.9">3</text>
<text x="125.2" y="220.5">4</text>
<text x="48.9" y="224.3">5</text>
<text x="125.2" y="224">5</text>
<text x="125.2" y="227.5">6</text>
<text x="292.5" y="226.9" transform="rotate(-90 292.5 226.9)">GND</text>
<text x="368.3" y="226.9" transform="rotate(-90 368.3 226.9)">GND</text>
<text x="290.7" y="230.4" transform="rotate(-90 290.7 230.4)">8</text>
<text x="366.5" y="230.4" transform="rotate(-90 366.5 230.4)">8</text>
</g>
<g font-size="3.2" fill="#f00">
<text x="140.7" y="111.4">7</text>
<text x="144.2" y="113.2">VCC</text>
<text x="255.9" y="118.5">20</text>
<text x="245.7" y="120.3">AVCC</text>
<text x="290.7" y="196.3" transform="rotate(-90 290.7 196.3)">16</text>
<text x="366.5" y="196.3" transform="rotate(-90 366.5 196.3)">16</text>
<text x="292.5" y="200.8" transform="rotate(-90 292.5 200.8)">VCC</text>
<text x="368.3" y="200.8" transform="rotate(-90 368.3 200.8)">VCC</text>
</g>
</svg>
